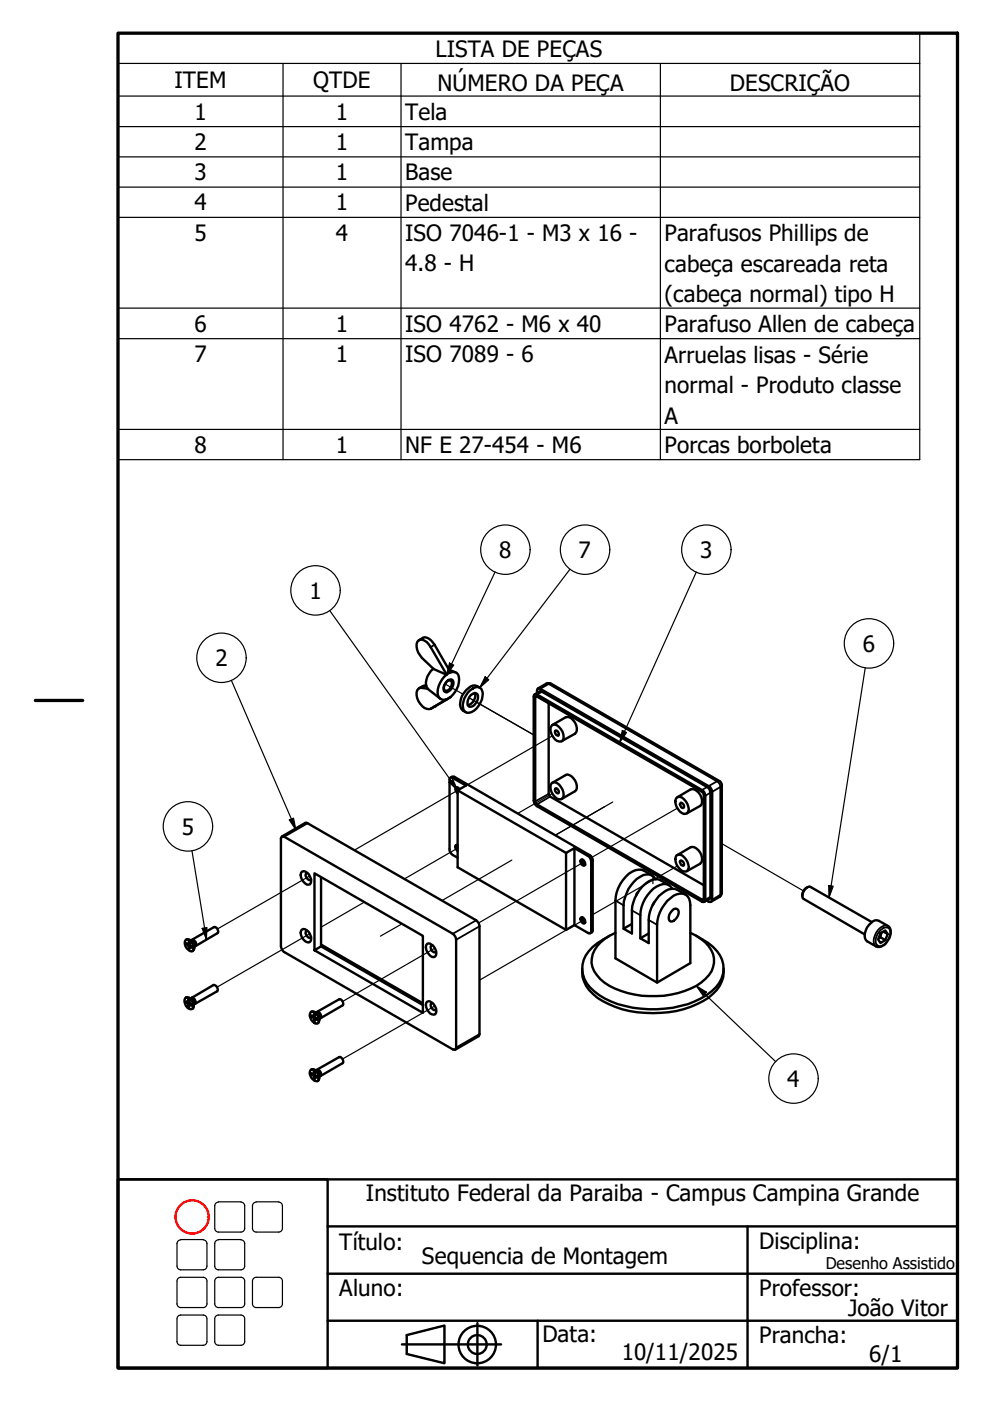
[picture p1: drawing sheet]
<svg xmlns="http://www.w3.org/2000/svg" width="210mm" height="297mm" viewBox="0 0 210 297" stroke-linecap="round" stroke-linejoin="round" font-family="sans-serif">
<!-- layer: Trilho torcido (ISO) -->
<g fill="none" stroke="#000" stroke-width=".25">
<path d="M94.4 145l3.8 2.2M99.4 147.9l13.8 7.9-13.3-7.5M117 156.1l-17.8 10.3M97 167.6l-21.9 12.7M97 179.8l-11.3 6.6M117 168.3l-7.2 4.2M129.9 170l-12.2 7.1 10.4-6M143.6 171.4l-18.1 10.4M153 178.9l17.4 10M65.7 185.7l-19.6 11.3M65.7 198l-19.7 11.3M77.3 191.2l-9.2 5.4"/>
<path d="M85.2 195.9l-4.6 2.6M108.5 182.4l-14.8 8.5M124 194.9l-22.3 12.9M124 182.7l-22.5 13M138.4 191.8h.1M138.4 185.2v2.2M143.6 183.6l-17.9 10.3M92.2 213.3l-19.6 11.2M92.2 201l-19.6 11.3"/>
</g>
<g fill="none" stroke="#000" stroke-width=".51">
<path d="M88.8 135.7l.9-.5a2.22 2.22 0 0 1 2.4 1.5l3.4 5.8M90.4 145.4l-.4-.1-1.2 .6M90.7 146l-1.2-.2a1.1 1.1 0 0 0-1.2 1.6 2.95 2.95 0 0 0 3 2.9M91.9 141.8a3.4 3.4 0 0 0-1.2 4.3l2.6 2M92.1 149.8l-.8 .5M94.6 144.6l.4-.3h.6a1.43 1.43 0 0 1-1.2 2.1 1.23 1.23 0 0 1 .2-1.8zM94.7 143.1a4.4 4.4 0 0 0-1.7 4.7 1.33 1.33 0 0 0 1.7 .5l.8-.5M94.7 143l-3.4-5.8a2.04 2.04 0 0 0-2.6-1.4 2.57 2.57 0 0 0 .4 3.2l2.8 2.8 2.8 1.3M94.7 144.4a.78 .78 0 0 1 .8-.3 .78 .78 0 0 1 .6 .5 2.25 2.25 0 0 1-1.4 2.2l-.3-.1a1.16 1.16 0 0 1 0-1.8zM95.2 142l1.3 .5M95.5 142.5a1.32 1.32 0 0 1 1.4 .2 1.32 1.32 0 0 1 .4 1.4 5.2 5.2 0 0 1-1.8 3.7M95.5 142.5l-.8 .6"/>
<path d="M95.5 147.8l-4.2 2.5M99.2 146.9a2.57 2.57 0 0 1 2.5-1.1 1.65 1.65 0 0 1 .6 1.8 3.7 3.7 0 0 1-3.3 3.5 1.61 1.61 0 0 1-.8-2.3l.2-.7zM99.8 147.4l.8-.5 .4 .1a1.66 1.66 0 0 1-.4 2.4 .89 .89 0 0 1-1.3 .2 2 2 0 0 1 .5-2.2zM100.7 146.9a2.24 2.24 0 0 1-1.5 2.6M101.7 145.8a1.67 1.67 0 0 0-2.4 .1 4.1 4.1 0 0 0-1.6 4.1l.5 .7 .5 .3M113.2 147.4l.4-.2h.3l34.9 20.3a1.4 1.4 0 0 1 .7 1.2v22v.4l-.4 .1-35.2-20.3a1.4 1.4 0 0 1-.7-1.2zM113.3 147.2l1.1-.6 .5 .1 35 20.2a1.4 1.4 0 0 1 .7 1.2v22.1l-.2 .4-1 .6M113.5 147.7h.4l35.1 20.4 .2 .4v22.2h-.4l-35.1-20.3-.2-.5zM113.9 146.9l.1-.9h.6l36 20.9 .4 1v22.8l-.1 .4-.3 .1-.7-.3M116.3 149.1v19.2l.2 .5 32.7 18.9M116.8 145l-.8-.1-2 1.1M116.8 145l35.7 20.6 .4 .4 .1 .5"/>
<path d="M117 153.8a1.14 1.14 0 0 1 1.6 .4 2.44 2.44 0 0 1 .7 2.9 1.46 1.46 0 0 1-2-.8 2.21 2.21 0 0 1-.3-2.5zM117.1 153.7l2.9-1.6a2.05 2.05 0 0 1 2.2 1.7 1.55 1.55 0 0 1-.3 1.8l-2.8 1.5M117.7 154.9a.7 .7 0 0 1 .7 .4 .7 .7 0 0 1 0 .7 .77 .77 0 0 1-.7-1.1zM59.6 177.5l.4-.2 .3 .1 35.7 20.6a1.63 1.63 0 0 1 .7 1.2v22.9l-.2 .5h-.2l-36.3-20.9-.4-1.1zM59.8 177.3l5.2-2.9 36 20.7a1.63 1.63 0 0 1 .7 1.3v22.9l-.2 .4-5 2.9M95.5 164.9l.6-.3 .2 .1 28.7 16.6a1.4 1.4 0 0 1 .7 1.2v15l-.5 .4M96.9 166.9l.1 .7M96.9 179.2l.1 .7M97 179.2h-.4a.9 .9 0 0 0 .4 1.3M97 167.6l23 13.2M97.4 167.4l-.4-.5-.4 .2a1.19 1.19 0 0 0 .4 1.1M117 166a1.32 1.32 0 0 1 1.9 .9 1.7 1.7 0 0 1 0 2.6 2.57 2.57 0 0 1-2.3-2.6z"/>
<path d="M117.1 166l2.9-1.7a1.65 1.65 0 0 1 1.9 1.2 1.91 1.91 0 0 1 0 2.3l-2.8 1.6M117.7 167.2a.67 .67 0 0 1 .7 .3 .67 .67 0 0 1 0 .7 .74 .74 0 0 1-.7-1zM121.8 179.8l2.9 1.7a1.4 1.4 0 0 1 .6 1.2v15l-.4 .2-3.1-1.8M143.4 169.1a1.14 1.14 0 0 1 1.6 .4 2.44 2.44 0 0 1 .7 2.9 1.32 1.32 0 0 1-1.9-.8 2.21 2.21 0 0 1-.4-2.5zM143.6 169l2.8-1.6a2.26 2.26 0 0 1 2.4 2.3l-.1 .9-.2 .3-2.9 1.6M144.3 170.3l.1-.1a.78 .78 0 0 1 .5 1.1 .69 .69 0 0 1-.6-1zM153 166.5v22.8l-.3 .7-2 1.2M39.3 199.4l.3-.2a1.66 1.66 0 0 1 1.2 2.4 1.22 1.22 0 0 1-1.5-1l-.1-.5zM39.4 199.2a1.27 1.27 0 0 1 1.6 1 1.06 1.06 0 0 1-.2 1.5M40.2 199.2a1.42 1.42 0 0 1 1 1.8M40.5 199.4a.71 .71 0 0 1 .8 .4 .71 .71 0 0 1-.1 .8 .68 .68 0 0 0 .3-.9 .68 .68 0 0 0-.9-.3M40.7 199.2l4.6-2.6a.81 .81 0 0 1 .8 .4 .81 .81 0 0 1 0 .9l-4.6 2.7"/>
<path d="M64 184.8a1.64 1.64 0 0 1 1.9 1.5l.1 .5-.3 .7a1.79 1.79 0 0 1-1.9-2zM64 197.1a1.64 1.64 0 0 1 1.9 1.5l.1 .5-.3 .6a1.59 1.59 0 0 1-1.9-1.5v-.9zM65.2 185.1l-.2 .1a1 1 0 0 0 .8 1.4l.2-.2M65.2 197.3l-.2 .1a1 1 0 0 0 .8 1.5l.2-.2M68.1 186v14.6l21.6 12.5M97 181.8a2.06 2.06 0 0 1-1.7-1.8v-14.9l.4-.3 3.1 1.7-1.8 1.1v16.3l23 13.3 1.8-1.1v-16.3l-1.8 1v16.4M123.1 182.4l.2-.2a.9 .9 0 0 1 .7 1.3 .8 .8 0 0 1-.9-1.1zM123.1 194.6l.2-.1a.86 .86 0 0 1 .7 1.3 .84 .84 0 0 1-.9-1.2zM123.4 182.2v.3l.2 .6 .5 .3M123.4 194.5v.2l.2 .6 .5 .3M129.2 198.4a12.2 12.2 0 0 0-5 4.2 5.8 5.8 0 0 0 1.8 7.6 18.5 18.5 0 0 0 11.5 3.8 22.1 22.1 0 0 0 12.3-3 6.7 6.7 0 0 0 3.6-6.5 7.8 7.8 0 0 0-4.4-5.3l-1.4-.8M130.5 197.8a7.6 7.6 0 0 0-5 5.4 5.6 5.6 0 0 0 2.6 5.1 19.7 19.7 0 0 0 18.3 1.3 8.2 8.2 0 0 0 4.8-4.6 5.2 5.2 0 0 0-2.6-5.9l-2.2-1.3"/>
<path d="M135.3 189.2l-.4 .7M138.2 185.6l-1.7-1a3.4 3.4 0 0 0-3.8 1.3 7.6 7.6 0 0 0-2.2 5v12.3l8.8 5.1 7.1-4.1v-12.3a2.09 2.09 0 0 0-2.9-2.3 7.7 7.7 0 0 0-4.2 6.5v12.2M138.7 191.2l-.3 .7M139 186.4a2.13 2.13 0 0 0-3.3-.5 7.7 7.7 0 0 0-3.5 6v5M141.8 187.6l-1.8-1a3.4 3.4 0 0 0-3.8 1.3 8.1 8.1 0 0 0-2.2 5.1v4.9l-1.8-1 1.8-1M142.5 193.1a.77 .77 0 0 1 1.3-.2 1.93 1.93 0 0 1-1.6 2.5 1.52 1.52 0 0 1 .3-2.3zM142.6 188.5a1.93 1.93 0 0 0-2.6-.9 7.4 7.4 0 0 0-4.2 6.4v4.9M143.4 181.3a1.46 1.46 0 0 1 2 .9 2.29 2.29 0 0 1 .3 2.4 1.46 1.46 0 0 1-1.9-.8 2.29 2.29 0 0 1-.4-2.5zM143.6 181.3l2.8-1.7a2.26 2.26 0 0 1 2.4 2.3v.5l-.3 .7-2.9 1.6M144.3 182.5a.7 .7 0 0 1 .6 .3 .7 .7 0 0 1 0 .8 .71 .71 0 0 1-.6-1.1zM145.4 189.7l-1.8-1.1a2.88 2.88 0 0 0-3.2 .8 7.7 7.7 0 0 0-2.9 5.7v4.8l-1.7-1 1.7-1M171.2 188.1a1.91 1.91 0 0 0-1.1 1.9"/>
<path d="M184.2 196.1a1.82 1.82 0 0 1 2.2-.9l1.9 1.1a2.35 2.35 0 0 1-.2 3.3 2.09 2.09 0 0 1-2.4 1l-1.9-1a2.28 2.28 0 0 1 0-3zM184.8 195.5l-12.9-7.4a1.28 1.28 0 0 0-1.6 1.1 1.11 1.11 0 0 0 .1 1.4l12.9 7.5M186.3 198.9l.4-.2 1 .6M186.7 197.9l1-.6 .5 .7-.5 1.3-1 .6-.5-.7zM186.9 197.7l-.2 1M187.3 197.5l.9 .5M39.4 211.6a.9 .9 0 0 1 1.3 .5 1.2 1.2 0 0 1 0 1.8M39.4 211.5a1.66 1.66 0 0 1 1.4 2.4 1.53 1.53 0 0 1-1.5-.8 1.53 1.53 0 0 1 .1-1.6zM39.6 200l.4 .3 .1-.6 .2 .7 .4 .2v.3l-.4-.3-.1 .6M39.8 212.5h-.3l.4 .3v.5l.2-.1M39.8 200.1l-.2 .1 .4 .3 .1 .6 .2-.3M39.9 212.1h.2l.1 .6 .4 .3v.2l-.4-.2"/>
<path d="M39.9 212v.5l-.4-.2M40.1 211.6a1.33 1.33 0 0 1 1 1.7M40.1 212.5h-.2M40.2 213l-.1 .5M40.3 200.1l-.3 .2M40.4 212.8l-.2 .2M40.4 200.5l-.1 .1M40.4 211.7h.1M40.5 211.7l.1-.2a1.01 1.01 0 0 1 .8 1.3l-.3 .1M40.5 211.7a.71 .71 0 0 1 .7 .4 .71 .71 0 0 1-.1 .8M40.5 211.7l-.1 .1M40.6 211.6l4.7-2.8a.92 .92 0 0 1 .7 1.4l-4.7 2.6"/>
<path d="M65.8 214.6a1.52 1.52 0 0 1 1.8 1.8l-.3 .6a1.67 1.67 0 0 1-1.5-2.4zM66 214.6a1.27 1.27 0 0 1 1.6 .9 1.16 1.16 0 0 1-.3 1.5M66 215.3l.5 .3v-.5h.2l.1 .7 .4 .2M66.4 215.4l-.4 .1 .5 .3v.6l.2-.3M66.7 214.6a1.33 1.33 0 0 1 1 1.7M66.7 215.4l-.2 .2M66.9 215.8l-.2 .1M67.1 214.7l.1-.1a.93 .93 0 0 1 .8 1.2l-.2 .1M67.1 214.7a.79 .79 0 0 1 .7 1.2M67.1 214.7h.1M67.2 214.6l4.7-2.7a.85 .85 0 0 1 .7 1.3l-4.7 2.7M67.2 215.9v.3l-.4-.3-.1 .6"/>
<path d="M67.8 215.9h.1M67.8 215.9h-.1M68.1 200.6l-1.4 .9v-16.3l23 13.2v16.3l-23-13.2M68.1 200.3l21.6 12.4M90.6 200.1a1.1 1.1 0 0 1 1.3 .5 1.86 1.86 0 0 1 .4 2.2 1.64 1.64 0 0 1-1.9-1.5v-.9zM90.6 212.4a1.1 1.1 0 0 1 1.3 .5 1.81 1.81 0 0 1 .4 2.2 1.64 1.64 0 0 1-1.9-1.6v-.9zM91.7 200.4l-.2 .1a.94 .94 0 0 0 0 .9 .94 .94 0 0 0 .8 .5l.2-.2M91.7 212.6l-.2 .1a.94 .94 0 0 0 0 1 .94 .94 0 0 0 .8 .5l.2-.2M123.4 205.3a6.7 6.7 0 0 0 3.3 6.3 22.9 22.9 0 0 0 19.7 1.9 10.6 10.6 0 0 0 6.6-5.4l.4-1v-1.8M65.8 226.9a1.52 1.52 0 0 1 1.8 1.7l-.1 .4a.81 .81 0 0 1-1.2-.2 1.77 1.77 0 0 1-.5-1.9zM66 226.8a1.27 1.27 0 0 1 1.6 1 1.16 1.16 0 0 1-.3 1.4M66.4 227.7l-.4 .1 .5 .3v.5l.2-.2"/>
<path d="M66.5 227.3l.2 .1 .1 .6 .4 .2v.3l-.5-.2v.4M66.5 227.3v.5l-.5-.2M66.7 226.8a1.33 1.33 0 0 1 1 1.7M66.7 227.7l-.2 .1M66.9 228.1l-.2 .1M67.1 226.9l.1-.1a.93 .93 0 0 1 .8 1.3h-.2M67.1 226.9a.76 .76 0 0 1 .7 1.2h-.1M67.1 226.9v.1M67.2 226.8l4.7-2.7a.85 .85 0 0 1 .7 1.3l-4.7 2.7"/>
</g>
<g fill="none" stroke="#000" stroke-width=".38">
<path d="M92.1 136.7l-.8 .5M90.3 145.3l-.8 .5M92.1 149.8l-.8 .5M113.9 147.7l-.4 .2M114.9 146.7l-1 .5M115.8 145h.5M116.3 145l35.7 20.7M116.3 145l-1.7 1M116.8 145h-.5M65.2 174.5l-4.9 2.9M96.3 164.7l-.3 .3M116.3 168.3l-2.8 1.6"/>
<path d="M116.6 168.9l-2.7 1.6M149.9 166.9l-1.1 .6M150.6 168.1l-1.1 .6M152 165.7a1.4 1.4 0 0 1 .7 1.2M152 165.7l-1.8 1M152.5 165.6l-.5 .1M152.7 166.9v22.8M152.7 166.9l-1.7 1M153 166.5l-.3 .4M40.1 199.7l.1 .1M101 195.1l-5 2.9M101.7 196.4l-5 2.8"/>
<path d="M125 181.3l-.3 .2M125.7 197.2l-.4 .2M125.7 182.5l-.4 .2M130.5 190.9l1.7 1M134 193l1.8 1M137.5 195.1l1.8 1M149.2 190.5l-.4 .2M150.6 190.2l-1.1 .5M152.7 189.7v.3l-.2 .2M152.7 189.7l-1.7 1M153 189.3l-.3 .4M186.8 197.2a1.19 1.19 0 0 1 1.9-.1 3.1 3.1 0 0 1-2.1 3.5 1.02 1.02 0 0 1-.9-1.2 3.3 3.3 0 0 1 1.1-2.2z"/>
<path d="M188.3 196.3a2.25 2.25 0 0 0-2.6 1.5 2.2 2.2 0 0 0 0 2.8M39.5 212.3v.2v-.2M39.6 200v.2M39.9 213.3l.2 .2M39.9 212l.2 .1M40 213.3l.1 .1M40.1 201l.1 .1M40.1 201.1l.1 .1M40.1 212.6l-.2 .2M40.1 212.4l-.2 .1M40.3 200.3l-.4 .2M40.3 200.1l-.3 .1"/>
<path d="M40.3 212.8l-.4 .1M40.3 200.5l-.3 .1M40.4 212.8l-.2 .2M40.5 200.5l-.2 .1M40.6 213v.2M40.7 200.6v.3M66 215.3v.2M66.1 215.3v.2M66.5 216.4l.2 .1M66.5 215.1h.2M66.6 216.3l.1 .1M66.7 215.6l-.2 .2"/>
<path d="M66.7 215.4l-.2 .1M66.9 215.8l-.4 .1M67 215.8l-.2 .1M67.2 216v.2M101.7 219.3l-5 2.8M66 227.6v.2M66.1 227.6v.2M66.5 228.6l.2 .1M66.5 227.3l.2 .1M66.6 228.6h.1M66.7 227.8l-.2 .2M66.7 227.6l-.2 .2"/>
<path d="M66.9 228l-.4 .1M67 228.1l-.2 .1M67.2 228.2v.3"/>
</g>
<g fill="#000">
<circle cx="92.1" cy="149.8" r=".25"/>
<circle cx="39.5" cy="212.5" r=".25"/>
<circle cx="40.6" cy="213.2" r=".25"/>
<circle cx="66.5" cy="215.1" r=".25"/>
</g>
<g fill="none" stroke="#000" stroke-width=".25">
<path d="M25 13.4v-6.4h170v6.4M60 13.4v84.1M85 13.4v84.1M140 13.4v84.1M195 13.4h-170v7M195 13.4v84.1h-170v-77.1M25 20.4h170M25 26.8h170M25 33.3h170M25 39.7h170M25 46.1h170M25 65.3h170"/>
<path d="M25 71.8h170M25 91h170M69.9 129.5l27.1 38.1M105 121.3l-10.3 21.8M120.8 120.7l-19.1 25.1M147.6 121.3l-16.2 36.1M49.1 144.3l13.6 31.6M95.3 140.6l.9 .4-1.5 2.1zM102.9 143.5l.7 .6-1.9 1.7zM132 154.9l.8 .4-1.4 2.1zM183.5 141.6l-7.7 48.7M61.3 173.8l.9-.3 .5 2.4z"/>
<path d="M95.2 165.8l.8-.5 1 2.3zM40.7 180.4l3.1 18.8M42.9 196.8l1-.2-.1 2.6zM175.7 187.8l1 .1-.9 2.4zM147.6 209l2.2 1.4-.7 .7zM147.6 209l16.9 16.1"/>
<circle cx="107.2" cy="116.5" r="5.2"/>
<circle cx="124" cy="116.5" r="5.2"/>
<circle cx="149.8" cy="116.5" r="5.2"/>
<circle cx="47" cy="139.5" r="5.2"/>
<circle cx="66.9" cy="125.2" r="5.2"/>
<circle cx="184.2" cy="136.4" r="5.2"/>
<circle cx="39.8" cy="175.2" r="5.2"/>
<circle cx="168.2" cy="228.7" r="5.2"/>
</g>
<!-- layer: Borda (ISO) -->
<path d="M25 7h178v283.1h-178zM7.5 148.5h10" fill="none" stroke="#000" stroke-width=".7"/>
<circle cx="40.7" cy="258" r="3.5" fill="none" stroke="#f00" stroke-width=".51"/>
<g fill="none" stroke="#000" stroke-width=".51">
<path d="M25 250h44.5v40.1h-44.5zM25 250h178v40.1h-178zM69.5 270.1h133.5M69.5 260h133.5M158.5 260v30.1M69.5 280h133.5M85.2 285h21M86.2 283.1l8-2.1v8l-8-1.9zM101.2 280.5v9M114 280v10.1"/>
<circle cx="101.2" cy="285.1" r="4"/>
<circle cx="101.2" cy="285.1" r="2"/>
</g>
<!-- layer: 02_Legenda -->
<g fill="none" stroke="#000" stroke-width=".25">
<path d="M46.3 254.8h4.8M46.3 254.9a.79 .79 0 0 0-.8 .8v4.8M51.1 254.9a.79 .79 0 0 1 .8 .8v4.8M54.3 254.8h4.8M54.3 254.9a.79 .79 0 0 0-.8 .8v4.8M59.1 254.9a.79 .79 0 0 1 .8 .8v4.8M37.5 268.4a.79 .79 0 0 0 .8 .8M37.5 276.4a.79 .79 0 0 0 .8 .8M37.5 271.6v4.9M37.5 279.6v4.9M38.3 270.8h4.8a.79 .79 0 0 1 .8 .8M38.3 278.8h4.8a.79 .79 0 0 1 .8 .8"/>
<path d="M38.3 262.8h4.8M38.3 262.9a.79 .79 0 0 0-.8 .8v4.8M38.3 270.8a.79 .79 0 0 0-.8 .8M38.3 278.8a.79 .79 0 0 0-.8 .8M43.1 262.9a.79 .79 0 0 1 .8 .8v4.8M43.9 271.6v4.9M43.9 279.6v4.9M43.9 268.4a.79 .79 0 0 1-.8 .8h-4.8M43.9 276.4a.79 .79 0 0 1-.8 .8h-4.8M45.5 260.4a.79 .79 0 0 0 .8 .8M45.5 268.4a.79 .79 0 0 0 .8 .8M45.5 276.4a.79 .79 0 0 0 .8 .8"/>
<path d="M45.5 271.6v4.9M45.5 279.6v4.9M46.3 278.8h4.8a.79 .79 0 0 1 .8 .8M46.3 270.8h4.8a.79 .79 0 0 1 .8 .8M46.3 262.8h4.8M46.3 262.9a.79 .79 0 0 0-.8 .8v4.8M46.3 278.8a.79 .79 0 0 0-.8 .8M46.3 270.8a.79 .79 0 0 0-.8 .8M51.1 262.9a.79 .79 0 0 1 .8 .8v4.8M51.9 268.4a.79 .79 0 0 1-.8 .8h-4.8M51.9 260.4a.79 .79 0 0 1-.8 .8h-4.8M51.9 276.4a.79 .79 0 0 1-.8 .8h-4.8"/>
<path d="M51.9 271.6v4.9M51.9 279.6v4.9M53.5 260.4a.79 .79 0 0 0 .8 .8M53.5 276.4a.79 .79 0 0 0 .8 .8M53.5 271.6v4.9M54.3 270.8h4.8a.79 .79 0 0 1 .8 .8M54.3 270.8a.79 .79 0 0 0-.8 .8M59.9 260.4a.79 .79 0 0 1-.8 .8h-4.8M59.9 276.4a.79 .79 0 0 1-.8 .8h-4.8M59.9 271.6v4.9M37.5 284.4a.79 .79 0 0 0 .8 .8M43.9 284.4a.79 .79 0 0 1-.8 .8h-4.8"/>
<path d="M45.5 284.4a.79 .79 0 0 0 .8 .8M51.9 284.4a.79 .79 0 0 1-.8 .8h-4.8M86.2 283.1l8-2.1v8l-8-1.9z"/>
</g>
<g fill="#000">
<path d="M95.3 140.6l.9 .4-1.5 2.1z" fill-rule="evenodd"/>
<path d="M102.9 143.5l.7 .6-1.9 1.7z" fill-rule="evenodd"/>
<path d="M132 154.9l.8 .4-1.4 2.1z" fill-rule="evenodd"/>
<path d="M61.3 173.8l.9-.3 .5 2.4z" fill-rule="evenodd"/>
<path d="M95.2 165.8l.8-.5 1 2.3z" fill-rule="evenodd"/>
<path d="M42.9 196.8l1-.2-.1 2.6z" fill-rule="evenodd"/>
<path d="M175.7 187.8l1 .1-.9 2.4z" fill-rule="evenodd"/>
<path d="M147.6 209l2.2 1.4-.7 .7z" fill-rule="evenodd"/>
</g>
<g font-size="4.8">
<text x="92.3" y="12.1">LISTA DE PEÇAS</text>
<text x="37" y="18.7">ITEM</text>
<text x="66.4" y="18.7">QTDE</text>
<text x="92.8" y="19.4">NÚMERO DA PEÇA</text>
<text x="154.7" y="19.2">DESCRIÇÃO</text>
<text x="41.2" y="25.4">1</text>
<text x="71.2" y="25.4">1</text>
<text x="85.9" y="25.4">Tela</text>
<text x="41.2" y="31.8">2</text>
<text x="71.2" y="31.8">1</text>
<text x="85.9" y="31.8">Tampa</text>
<text x="41.2" y="38.2">3</text>
<text x="71.2" y="38.2">1</text>
<text x="85.9" y="38.2">Base</text>
<text x="41.2" y="44.6">4</text>
<text x="71.2" y="44.6">1</text>
<text x="85.9" y="44.7">Pedestal</text>
<text x="41.2" y="51">5</text>
<text x="71.2" y="51">4</text>
<text x="85.9" y="51.1">ISO 7046-1 - M3 x 16 -</text>
<text x="140.9" y="51.2">Parafusos Phillips de</text>
<text x="85.9" y="57.5">4.8 - H</text>
<text x="140.9" y="57.6">cabeça escareada reta</text>
<text x="140.9" y="64">(cabeça normal) tipo H</text>
<text x="41.2" y="70.3">6</text>
<text x="71.2" y="70.3">1</text>
<text x="85.9" y="70.3">ISO 4762 - M6 x 40</text>
<text x="140.9" y="70.4">Parafuso Allen de cabeça</text>
<text x="41.2" y="76.8">7</text>
<text x="71.2" y="76.8">1</text>
<text x="85.9" y="76.8">ISO 7089 - 6</text>
<text x="140.9" y="76.9">Arruelas lisas - Série</text>
<text x="140.9" y="83.4">normal - Produto classe</text>
<text x="140.9" y="89.8">A</text>
<text x="71.2" y="96">1</text>
<text x="41.2" y="96.1">8</text>
<text x="85.9" y="96.1">NF E 27-454 - M6</text>
<text x="140.9" y="96.1">Porcas borboleta</text>
<text x="105.9" y="118.3">8</text>
<text x="122.7" y="118.3">7</text>
<text x="148.5" y="118.3">3</text>
<text x="65.6" y="127">1</text>
<text x="45.7" y="141.3">2</text>
<text x="182.9" y="138.2">6</text>
<text x="38.5" y="177">5</text>
<text x="166.9" y="230.4">4</text>
<text x="77.5" y="254.7">Instituto Federal da Paraiba - Campus Campina Grande</text>
<text x="71.9" y="265">Título:</text>
<text x="89.5" y="268">Sequencia de Montagem</text>
<text x="161" y="264.7">Disciplina:</text>
<text x="71.9" y="274.7">Aluno:</text>
<text x="161" y="274.7">Professor:</text>
<text x="179.8" y="278.9">João Vitor</text>
<text x="115" y="284.5">Data:</text>
<text x="161" y="284.7">Prancha:</text>
<text x="131.8" y="288.3">10/11/2025</text>
<text x="184.3" y="288.8">6/1</text>
</g>
<text font-size="3.4" x="175.1" y="269">Desenho Assistido</text>
</svg>
